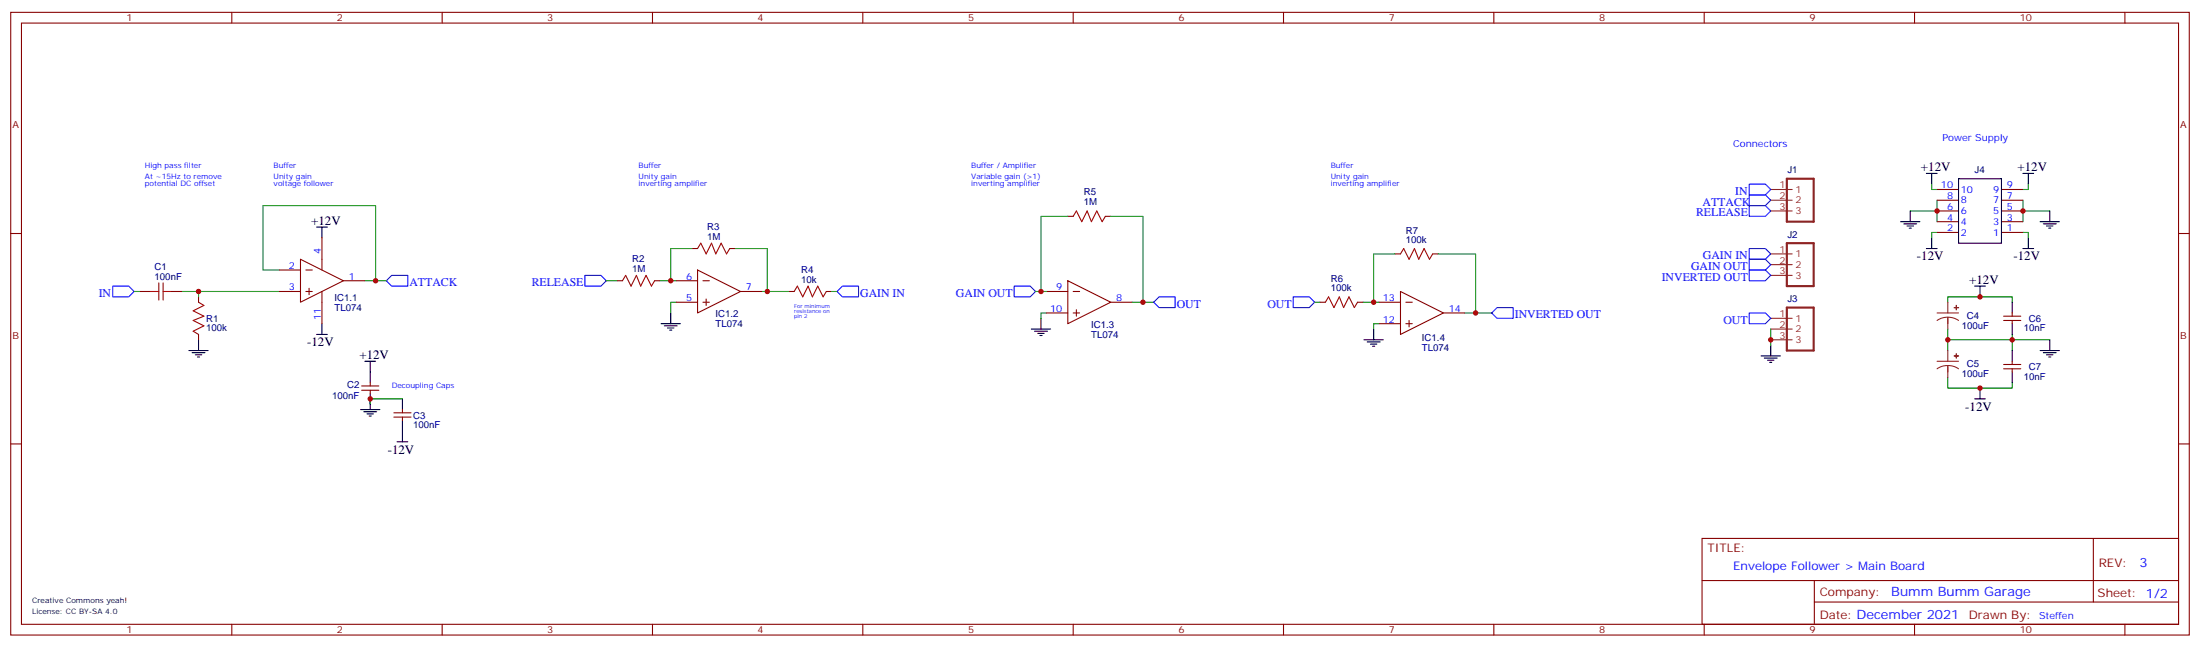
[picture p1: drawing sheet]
<svg xmlns="http://www.w3.org/2000/svg" width="723mm" height="212mm" viewBox="0 0 723 212" stroke-linecap="round" stroke-linejoin="round" font-family="sans-serif">
<path d="M352.8 71.1l1-1.8 1.8 3.5 1.8-3.5 1.4 3.5 1.7-3.5 1.8 3.5 1.1-1.7M49.4 95.8h2.8M52.2 93v5.6M53.6 95.8h2.8M53.6 93v5.6M65.3 99.3l1.7 1.1-3.5 1.7 3.5 1.8-3.5 1.4 3.5 1.8-3.5 1.7 1.8 1.1M204.6 92.3l1.1-1.8 1.7 3.5 1.8-3.5 1.4 3.5 1.8-3.5 1.7 3.5 1.1-1.7M229.3 81.7l1.1-1.8 1.7 3.5 1.8-3.5 1.4 3.5 1.8-3.5 1.7 3.5 1.1-1.7M261.1 95.8l1-1.8 1.8 3.5 1.7-3.5 1.5 3.5 1.7-3.5 1.8 3.5 1-1.7M435.7 99.3l1-1.8 1.8 3.6 1.8-3.6 1.4 3.6 1.7-3.6 1.8 3.6 1.1-1.8M460.4 83.4l1-1.7 1.8 3.5 1.8-3.5 1.4 3.5 1.7-3.5 1.8 3.5 1.1-1.8" fill="none" stroke="#a10000" stroke-width=".35"/>
<g fill="none" stroke="#870000" stroke-width=".35">
<path d="M3.5 4.1h716.2v204.6h-716.2zM7.1 7.6h709v197.5h-709zM76.2 4.1v3.5M145.3 4.1v3.5M214.5 4.1v3.5M283.6 4.1v3.5M352.8 4.1v3.5M421.9 4.1v3.5M491.1 4.1v3.5M560.2 4.1v3.5M629.4 4.1v3.5M698.5 4.1v3.5"/>
<path d="M3.5 76.7h3.6M105.8 78.1v10.6M351 71.1h1.8M363.4 71.1h1.7M636.8 62.3h7M636.8 65.8h7M636.8 69.3h7M636.8 72.8h7M636.8 76.4h7M657.9 62.3h7.1M657.9 65.8h7.1M657.9 69.3h7.1"/>
<path d="M657.9 72.8h7.1M657.9 76.4h7.1M716.1 76.7h3.6M45.9 95.8h3.5M56.4 95.8h3.6M65.3 97.5v1.8M91.7 95.8h7.1M91.7 88.7h7.1M98.8 85.2l14.1 7.1-14.1 7zM100.5 95.8h2.2M100.5 88.7h2.2M101.6 94.7v2.1"/>
<path d="M105.8 95.8v10.6M112.9 92.3h7M202.8 92.3h1.8M215.2 92.3h1.8M222.2 92.3h7.1M222.2 99.3h7.1M227.5 81.7h1.8M229.3 88.7l14.1 7.1-14.1 7zM231.1 92.3h2.1M231.1 99.3h2.1M232.1 98.2v2.2M239.9 81.7h1.8"/>
<path d="M243.4 95.8h7.1M259.3 95.8h1.8M271.6 95.8h1.8M344 95.8h7M351 92.3l14.1 7-14.1 7.1zM352.8 95.8h2.1M365.1 99.3h7.1M433.9 99.3h1.8M446.3 99.3h1.7M453.3 99.3h7.1M458.6 83.4h1.8M460.4 95.8l14.1 7-14.1 7.1z"/>
<path d="M462.1 99.3h2.2M471 83.4h1.7M65.3 109.9v1.8M344 102.8h7M352.8 102.8h2.1M353.8 101.8v2.1M453.3 106.4h7.1M462.1 106.4h2.2M463.2 105.3v2.1M474.5 102.8h7M658.6 119.8h5.7M658.6 103.9h5.7"/>
<path d="M658.6 105.3h5.7M661.5 102.8v1.1M661.5 105.3v1.1M661.5 118.7v1.1M118.9 128.2h5.6M118.9 126.8h5.6M121.7 125.8v1M121.7 128.2v1.1M129.5 137.1h5.6M129.5 135.6h5.6M132.3 134.6v1M132.3 137.1v1"/>
<path d="M658.6 121.2h5.7M661.5 121.2v1M3.5 145.9h3.6M716.1 145.9h3.6M559.5 176.9h156.6v28.2h-156.6zM688.1 176.9v20.9M559.5 190.8h156.5M596.4 197.8h119.6M596.4 190.8v14.1M76.2 205.1v3.6M145.3 205.1v3.6M214.5 205.1v3.6"/>
<path d="M283.6 205.1v3.6M352.8 205.1v3.6M421.9 205.1v3.6M491.1 205.1v3.6M560.2 205.1v3.6M629.4 205.1v3.6M698.5 205.1v3.6"/>
</g>
<g fill="none" stroke="#000" stroke-width=".35">
<path d="M633.2 57h3.6M635 57v3.5M643.8 58.7h14.1v21.2h-14.1zM665 57h3.5M666.7 57v3.5M104.1 74.6h3.5M105.8 74.6v3.5M624.8 72.8h6.3M625.8 73.6h4.3M626.9 74.3h2.1M627.6 75h.7M627.9 69.3v3.5"/>
<path d="M635 78.1v3.6M666.7 78.1v3.6M670.6 72.8h6.4M671.7 73.6h4.2M672.7 74.3h2.2M673.5 75h.7M673.8 69.3v3.5M633.2 81.7h3.6M649.1 94h3.5M650.9 94v3.5M661.5 99.3v3.5M665 81.7h3.5"/>
<path d="M62.1 115.2h6.3M63.1 115.9h4.3M64.2 116.6h2.1M64.9 117.3h.7M65.3 111.7v3.5M104.1 109.9h3.5M105.8 106.4v3.5M119.9 118.7h3.6M121.7 118.7v7.1M217.3 106.4h6.4M218.4 107.1h4.2M219.4 107.8h2.1"/>
<path d="M220.1 108.5h.7M220.5 102.8v3.6M339 108.1h6.4M340.1 108.8h4.2M341.1 109.5h2.2M341.8 110.2h.7M342.2 104.6v3.5M448.4 111.7h6.3M449.4 112.4h4.3M450.5 113.1h2.1M451.2 113.8h.7M451.6 108.1v3.6"/>
<path d="M578.9 116.9h6.4M580 117.7h4.2M581 118.4h2.1M581.7 119.1h.7M582.1 113.4v3.5M661.5 106.4v3.5M661.5 115.2v3.5M670.6 115.2h6.4M671.7 115.9h4.2M672.7 116.6h2.2M673.5 117.3h.7M673.8 111.7v3.5"/>
<path d="M118.5 134.6h6.4M119.6 135.3h4.2M120.6 136h2.2M121.4 136.7h.7M121.7 129.3v5.3M132.3 131.1v3.5M132.3 138.1v7.1M649.1 131.1h3.5M650.9 127.5v3.6M661.5 122.2v3.6M130.5 145.2h3.6"/>
</g>
<g fill="none" stroke="#008700" stroke-width=".35">
<path d="M351 71.1h-8.8v24.7h1.8M365.1 71.1h10.6v28.2M627.9 69.3h8.9M635 60.5v1.8h1.8M636.8 76.4h-1.8v1.7M636.8 65.8v7M665 76.4h1.7v1.7M665 69.3h8.8M665 65.8v7M666.7 60.5v1.8h-1.7M44.1 95.8h1.8M60 95.8h31.7"/>
<path d="M65.3 95.8v1.7M91.7 88.7h-5.3v-21.1h37.1v24.7h-3.6M123.5 92.3h3.5M199.3 92.3h3.5M217 92.3h5.2M222.2 99.3h-1.7v3.5M227.5 81.7h-7v10.6M241.7 81.7h10.5v14.1h-1.7M252.2 95.8h7.1M273.4 95.8h1.8M340.4 95.8h1.8M372.2 99.3h7"/>
<path d="M432.2 99.3h1.7M448 99.3h5.3M458.6 83.4h-7v15.9M472.7 83.4h12.4v19.4M640.3 99.3v-1.8h21.2v1.8M344 102.8h-1.8v1.8M453.3 106.4h-1.7v1.7M481.5 102.8h8.9M582.1 108.1v5.3M640.3 111.7h33.5M640.3 108.1v7.1M661.5 109.9v5.3"/>
<path d="M132.3 131.1h-10.6v1.7M640.3 124v3.5h21.2v-1.7"/>
</g>
<g fill="none" stroke="#8c2424" stroke-width=".35">
<path d="M582.1 62.3h7M582.1 65.8h7M582.1 69.3h7M582.1 83.4h7M582.1 87h7M582.1 90.5h7M640.3 99.3v3.5M582.1 104.6h7M582.1 108.1h7M582.1 111.7h7M636.8 118.7h7M636.8 102.8h7"/>
<path d="M640.3 104.2l-1.9 .3-1.6 .8M640.3 104.2l1.8 .3 1.7 .8M640.3 104.2v3.9M640.3 115.2v3.5M640.3 120.1l-1.9 .3-1.6 .8M640.3 120.1l1.8 .3 1.7 .8M640.3 120.1v3.9"/>
</g>
<g fill="#8c2424" stroke="#8c2424" stroke-width=".35">
<path d="M642.4 116.9l1.4 .1z"/>
<path d="M643.1 116.2v1.5z"/>
<path d="M642.4 101.1h1.4z"/>
<path d="M643.1 100.4v1.4z"/>
</g>
<path d="M587.4 58.7h8.8v14.1h-8.8zM587.4 79.9h8.8v14.1h-8.8zM587.4 101.1h8.8v14.1h-8.8z" fill="none" stroke="#8c2424" stroke-width=".71"/>
<g fill="none" stroke="#00f" stroke-width=".35">
<path d="M575 67.6h5.3l1.8 1.7-1.8 1.8h-5.3zM575 64h5.3l1.8 1.8-1.8 1.8h-5.3zM575 60.5h5.3l1.8 1.8-1.8 1.7h-5.3zM37 94h5.3l1.8 1.8-1.8 1.7h-5.3zM128.8 90.5h5.3v3.5h-5.3l-1.8-1.7zM192.3 90.5h5.3l1.7 1.8-1.7 1.7h-5.3zM275.2 95.8l1.7-1.8h5.3v3.5h-5.3zM333.4 94h5.3l1.7 1.8-1.7 1.7h-5.3zM381 97.5h5.3v3.6h-5.3l-1.8-1.8zM425.1 97.5h5.3l1.8 1.8-1.8 1.8h-5.3zM575 85.2h5.3l1.8 1.8-1.8 1.7h-5.3zM575 81.7h5.3l1.8 1.7-1.8 1.8h-5.3z"/>
<path d="M575 88.7h5.3l1.8 1.8-1.8 1.8h-5.3zM492.1 101.1h5.3v3.5h-5.3l-1.7-1.8zM575 102.8h5.3l1.8 1.8-1.8 1.8h-5.3z"/>
</g>
<g fill="#c00">
<circle cx="220.5" cy="92.3" r=".88"/>
<circle cx="451.6" cy="99.3" r=".88"/>
<circle cx="65.3" cy="95.8" r=".88"/>
<circle cx="252.2" cy="95.8" r=".88"/>
<circle cx="121.7" cy="131.1" r=".88"/>
<circle cx="636.8" cy="69.3" r=".88"/>
<circle cx="640.3" cy="111.7" r=".88"/>
<circle cx="665" cy="69.3" r=".88"/>
<circle cx="661.5" cy="111.7" r=".88"/>
<circle cx="650.9" cy="127.5" r=".88"/>
<circle cx="650.9" cy="97.5" r=".88"/>
<circle cx="123.5" cy="92.3" r=".88"/>
<circle cx="342.2" cy="95.8" r=".88"/>
<circle cx="375.7" cy="99.3" r=".88"/>
<circle cx="485.1" cy="102.8" r=".88"/>
<circle cx="582.1" cy="111.7" r=".88"/>
</g>
<g font-size="4.2">
<text x="631.5" y="56.3">+12V</text>
<text x="663.2" y="56.3">+12V</text>
<text x="102.3" y="73.9">+12V</text>
<text x="630.2" y="85.6">-12V</text>
<text x="661.9" y="85.6">-12V</text>
<text x="647.3" y="93.3">+12V</text>
<text x="101" y="113.8">-12V</text>
<text x="118.2" y="118">+12V</text>
<text x="646" y="135">-12V</text>
<text x="127.5" y="149.1">-12V</text>
</g>
<g font-size="4.2" fill="#00f">
<text x="703.3" y="186.2">3</text>
<text x="621.7" y="195.7">Bumm Bumm Garage</text>
</g>
<g font-size="3.9" fill="#00f">
<text x="570.4" y="64">IN</text>
<text x="557.5" y="71.1">RELEASE</text>
<text x="559.7" y="67.6">ATTACK</text>
<text x="555.9" y="88.7">GAIN OUT</text>
<text x="559.8" y="85.2">GAIN IN</text>
<text x="134.6" y="94">ATTACK</text>
<text x="174.8" y="94">RELEASE</text>
<text x="546.2" y="92.3">INVERTED OUT</text>
<text x="32.4" y="97.5">IN</text>
<text x="282.8" y="97.5">GAIN IN</text>
<text x="314.3" y="97.5">GAIN OUT</text>
<text x="386.8" y="101.1">OUT</text>
<text x="416.6" y="101.1">OUT</text>
<text x="497.9" y="104.6">INVERTED OUT</text>
<text x="566.5" y="106.4">OUT</text>
<text x="569.7" y="187.4">Envelope Follower &gt; Main Board</text>
</g>
<g font-size="3.9" fill="#800">
<text x="561.3" y="181.5">TITLE:</text>
<text x="689.9" y="186.2">REV:</text>
<text x="598.2" y="195.7">Company:</text>
<text x="689.5" y="196.3">Sheet: 1/2</text>
<text x="598.2" y="203.4">Date: December 2021</text>
<text x="647.2" y="203.5">Drawn By:</text>
</g>
<g font-size="3.2" fill="#800">
<text x="41.6" y="7.1">1</text>
<text x="110.8" y="7.1">2</text>
<text x="179.9" y="7.1">3</text>
<text x="249.1" y="7.1">4</text>
<text x="318.2" y="7.1">5</text>
<text x="387.3" y="7.1">6</text>
<text x="456.5" y="7.1">7</text>
<text x="525.6" y="7.1">8</text>
<text x="594.8" y="7.1">9</text>
<text x="663.9" y="7.1">10</text>
<text x="4.1" y="42.2">A</text>
<text x="716.7" y="42.2">A</text>
<text x="4.1" y="111.3">B</text>
<text x="716.7" y="111.3">B</text>
<text x="41.6" y="208.1">1</text>
<text x="110.8" y="208.1">2</text>
<text x="179.9" y="208.1">3</text>
<text x="249.1" y="208.1">4</text>
<text x="318.2" y="208.1">5</text>
<text x="387.3" y="208.1">6</text>
<text x="456.5" y="208.1">7</text>
<text x="525.6" y="208.1">8</text>
<text x="594.8" y="208.1">9</text>
<text x="663.9" y="208.1">10</text>
</g>
<g font-size="3.2" fill="#00f">
<text x="638.5" y="46.4">Power Supply</text>
<text x="569.7" y="48.2">Connectors</text>
<text x="638" y="61.9">10</text>
<text x="640" y="65.4">8</text>
<text x="644.5" y="63.3">10</text>
<text x="655.2" y="63.3">9</text>
<text x="659.7" y="61.9">9</text>
<text x="659.7" y="65.4">7</text>
<text x="640" y="69">6</text>
<text x="644.5" y="66.9">8</text>
<text x="644.5" y="70.4">6</text>
<text x="655.2" y="66.9">7</text>
<text x="655.2" y="70.4">5</text>
<text x="659.7" y="69">5</text>
<text x="640" y="72.5">4</text>
<text x="640" y="76">2</text>
<text x="644.5" y="73.9">4</text>
<text x="644.5" y="77.4">2</text>
<text x="655.2" y="73.9">3</text>
<text x="655.2" y="77.4">1</text>
<text x="659.7" y="72.5">3</text>
<text x="659.7" y="76">1</text>
<text x="105.5" y="83.4" transform="rotate(-90 105.5 83.4)">4</text>
<text x="95" y="88.4">2</text>
<text x="95" y="95.4">3</text>
<text x="114.7" y="91.9">1</text>
<text x="225.5" y="91.9">6</text>
<text x="245.2" y="95.4">7</text>
<text x="347.2" y="95.4">9</text>
<text x="225.5" y="99">5</text>
<text x="366.9" y="99">8</text>
<text x="454.6" y="99">13</text>
<text x="105.5" y="105.1" transform="rotate(-90 105.5 105.1)">11</text>
<text x="345.2" y="102.5">10</text>
<text x="454.6" y="106">12</text>
<text x="476.2" y="102.5">14</text>
<text x="670.3" y="203.4">Steffen</text>
</g>
<g font-size="3.2" fill="#000080">
<text x="587.6" y="57">J1</text>
<text x="649.1" y="57">J4</text>
<text x="356.3" y="64">R5</text>
<text x="356.3" y="67.2">1M</text>
<text x="232.5" y="75.7">R3</text>
<text x="462.1" y="76.7">R7</text>
<text x="232.5" y="78.8">1M</text>
<text x="462.1" y="79.9">100k</text>
<text x="587.6" y="78.1">J2</text>
<text x="50.8" y="88.8">C1</text>
<text x="207.8" y="89.4">1M</text>
<text x="207.8" y="86.3">R2</text>
<text x="263.3" y="89.8">R4</text>
<text x="50.8" y="91.9">100nF</text>
<text x="263.3" y="93">10k</text>
<text x="437.4" y="95.8">100k</text>
<text x="437.4" y="92.6">R6</text>
<text x="110" y="99">IC1.1</text>
<text x="587.6" y="99.3">J3</text>
<text x="67.7" y="105.7">R1</text>
<text x="110" y="102.2">TL074</text>
<text x="235.2" y="107.5">TL074</text>
<text x="235.2" y="104.3">IC1.2</text>
<text x="358.7" y="107.8">IC1.3</text>
<text x="646.5" y="104.8">C4</text>
<text x="667" y="105.7">C6</text>
<text x="67.7" y="108.8">100k</text>
<text x="358.7" y="111.1">TL074</text>
<text x="467.4" y="111.9">IC1.4</text>
<text x="644.9" y="108">100uF</text>
<text x="665.3" y="108.9">10nF</text>
<text x="467.4" y="115.2">TL074</text>
<text x="644.9" y="123.9">100uF</text>
<text x="646.5" y="120.7">C5</text>
<text x="665.3" y="124.8">10nF</text>
<text x="667" y="121.6">C7</text>
<text x="109.2" y="131.1">100nF</text>
<text x="114.1" y="127.5">C2</text>
<text x="135.8" y="137.5">C3</text>
<text x="135.8" y="140.6">100nF</text>
</g>
<g font-size="3.2" fill="#8d2323">
<text x="585" y="61.9">1</text>
<text x="585" y="65.4">2</text>
<text x="590.2" y="63.3">1</text>
<text x="585" y="69">3</text>
<text x="590.2" y="66.9">2</text>
<text x="590.2" y="70.4">3</text>
<text x="585" y="83.1">1</text>
<text x="585" y="86.6">2</text>
<text x="590.2" y="84.5">1</text>
<text x="590.2" y="88">2</text>
<text x="585" y="90.1">3</text>
<text x="590.2" y="91.5">3</text>
<text x="585" y="104.2">1</text>
<text x="585" y="107.8">2</text>
<text x="590.2" y="105.7">1</text>
<text x="585" y="111.3">3</text>
<text x="590.2" y="109.2">2</text>
<text x="590.2" y="112.7">3</text>
</g>
<g font-size="2.5" fill="#00f">
<text x="47.6" y="55.2">High pass filter</text>
<text x="47.6" y="58.7">At ~15Hz to remove</text>
<text x="90" y="55.2">Buffer</text>
<text x="90" y="58.7">Unity gain</text>
<text x="209.9" y="55.2">Buffer</text>
<text x="209.9" y="58.7">Unity gain</text>
<text x="319.3" y="55.2">Buffer / Amplifier</text>
<text x="319.3" y="58.7">Variable gain (&gt;1)</text>
<text x="437.4" y="55.2">Buffer</text>
<text x="437.4" y="58.7">Unity gain</text>
<text x="47.6" y="61.2">potential DC offset</text>
<text x="90" y="61.2">voltage follower</text>
<text x="209.9" y="61.2">inverting amplifier</text>
<text x="319.3" y="61.2">inverting amplifier</text>
<text x="437.4" y="61.2">inverting amplifier</text>
<text x="128.8" y="127.5">Decoupling Caps</text>
</g>
<g font-size="2.5">
<text x="10.6" y="201.6">License: CC BY-SA 4.0</text>
<text x="10.6" y="198.1">Creative Commons yeah!</text>
</g>
<g font-size="1.8" fill="#00f">
<text x="261.1" y="101.1">For minimum</text>
<text x="261.1" y="102.8">resistance on</text>
<text x="261.1" y="104.6">pin 2</text>
</g>
</svg>
